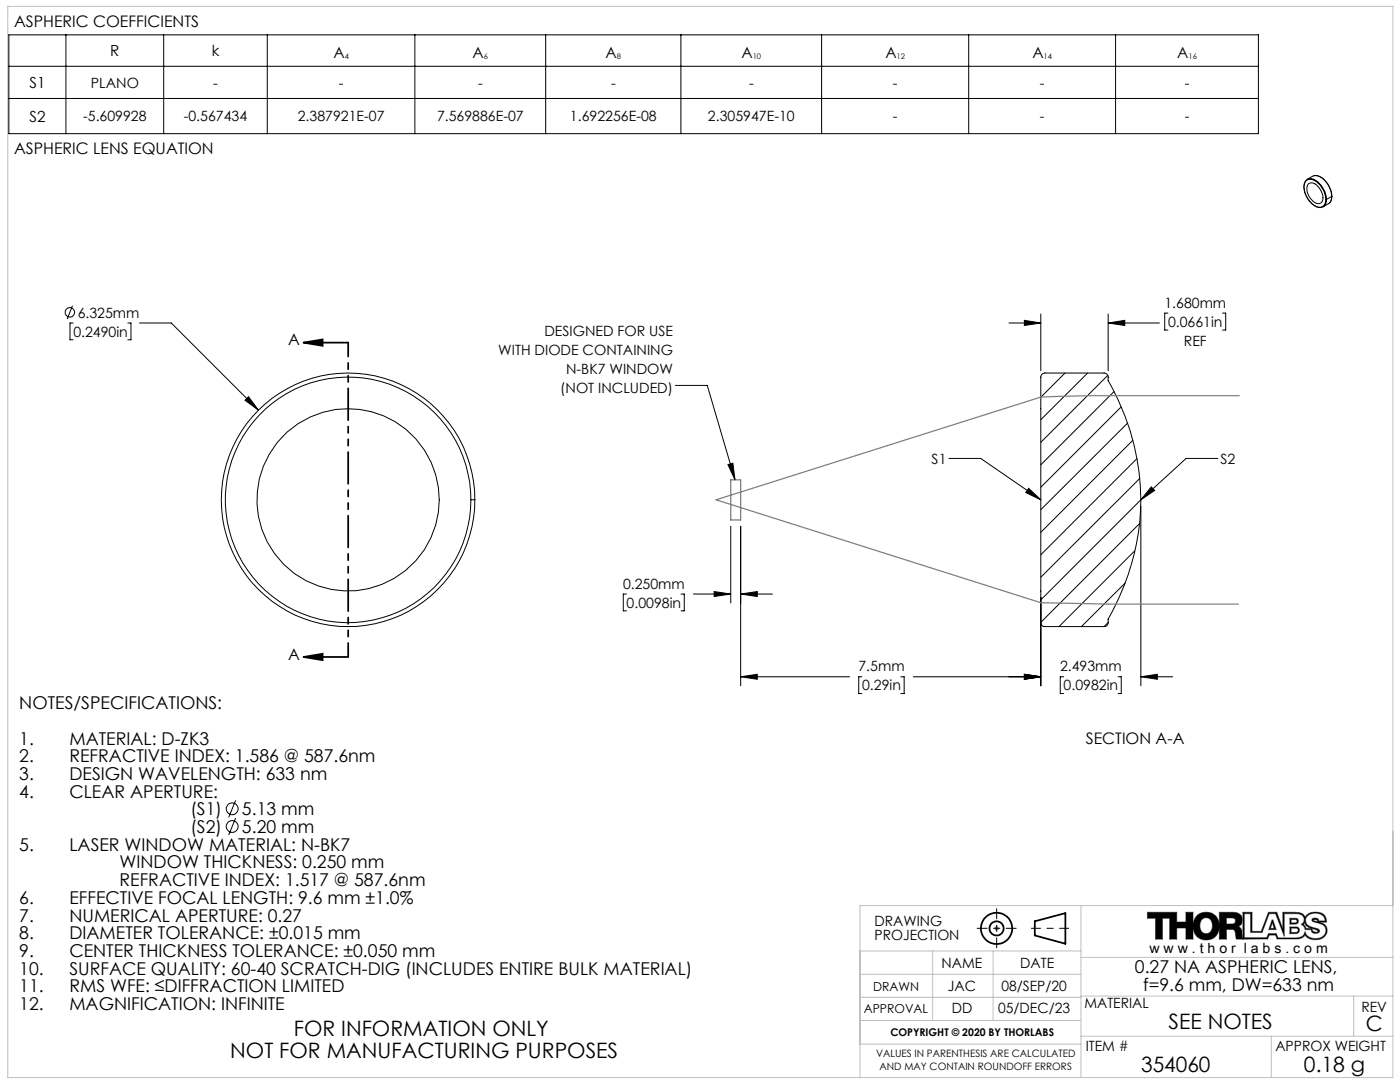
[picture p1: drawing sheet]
<svg xmlns="http://www.w3.org/2000/svg" width="279mm" height="216mm" viewBox="0 0 279 216" stroke-linecap="round" stroke-linejoin="round" font-family="sans-serif">
<g fill="none" stroke="#000" stroke-width=".35">
<path d="M60.6 68.4h8.9M60.6 68.4l3.8-.7v1.3zM60.6 131.1h8.9M60.6 131.1l3.8-.6v1.2zM206.5 183.8l6.1-1.6v6.1l-6.1-1.6z"/>
<circle cx="198.9" cy="185.2" r="3.1"/>
<circle cx="198.9" cy="185.2" r="1.4"/>
</g>
<g fill="none" stroke="#808080" stroke-width=".2">
<path d="M198.4 185.2h1M198.5 184.9l.7 .7M198.9 184.7v1M199.2 184.9l-.7 .7M229 182h5.8v2h1.9v-2h1.4v5.4h-1.4v-2.2h-1.9v2.2h-1.4v-4.2h-1.4v4.2h-1.4v-4.2h-1.6zM239.9 183.5a1.27 1.27 0 0 1 1.5-.2 1.27 1.27 0 0 1 .6 1.4 1.29 1.29 0 0 1-1.3 1.6 1.29 1.29 0 0 1-1.2-1.6l.1-.7zM240.7 187.6a2.83 2.83 0 0 1-2.6-2.3 2.83 2.83 0 0 1 1.6-3.1 2.72 2.72 0 0 1 3 .6 2.72 2.72 0 0 1 .5 3.1 2.41 2.41 0 0 1-2.5 1.7M244.8 183.2h1.1a.61 .61 0 0 1 .7 .5 .61 .61 0 0 1-.7 .7h-1.1zM247.1 184.9a1.53 1.53 0 0 0 .8-1.9 1.53 1.53 0 0 0-1.8-1h-2.8v5.4h1.5v-1.9h1a.94 .94 0 0 1 .8 1.2l.1 .7h1.3M247.1 184.9a2.41 2.41 0 0 1 .9 2.2M247.1 184.9h.1M248 182h1.9v3.8h1.8l1.5-3.8h1.6l1.2 3.4v-3.4h2.4a1.84 1.84 0 0 1 2.1 1 2.64 2.64 0 0 1 4-.2l.2 1.2h-1.5a1.7 1.7 0 0 1 1.7 1.5 1.7 1.7 0 0 1-1.3 1.9 2.63 2.63 0 0 1-3.1-.9 1.59 1.59 0 0 1-1.6 .9h-4l-.3-.8h-1.3l-.3 .8h-5z"/>
<path d="M248.3 182.3h1.3v3.8h2.3l1.4-3.8h1.3l1.7 4.5v-4.5h2.2a1.29 1.29 0 0 1 1.4 .4 1.29 1.29 0 0 1 .2 1.4l-.5 .4a1.09 1.09 0 0 1 .9 1h1.2a.92 .92 0 0 0 .7 .7 .92 .92 0 0 0 .9-.4l-.2-.4-1.5-.5a1.36 1.36 0 0 1-1-1.5 1.36 1.36 0 0 1 1.4-1.2 1.81 1.81 0 0 1 2.4 1.6h-1.2a.7 .7 0 0 0-.7-.6 .7 .7 0 0 0-.7 .5l.1 .1a5.7 5.7 0 0 1 2.5 1.2 1.69 1.69 0 0 1-.2 1.7 1.69 1.69 0 0 1-1.7 .6 1.84 1.84 0 0 1-2-1.4 1.6 1.6 0 0 1-1.9 1.2h-3.5l-.4-.8h-1.5l-.4 .8h-4.5zM253.9 183.6h.1l.7 1.9h-1.5zM253.9 184.1l.4 1.1h-.8zM257.4 183.2h1.2a.58 .58 0 0 1 .5 .6 .58 .58 0 0 1-.5 .6h-1.2zM257.4 185h1.3a.67 .67 0 0 1 .6 .6 .67 .67 0 0 1-.6 .7h-1.3zM257.7 183.5h1l.1 .5-.4 .1-.7 .1zM257.7 185.2h.9a.43 .43 0 0 1 .5 .4 .43 .43 0 0 1-.5 .5h-.9zM260.4 184a1.58 1.58 0 0 0 1.4 1.3h-1.2l-.1-.4-.4-.4zM261.9 185.3l1.1 .4a.63 .63 0 0 1-.7 .3 .63 .63 0 0 1-.4-.5zM262.1 183.6l.6-.1 .2 .4-.6-.1z"/>
</g>
<path d="M205.8 185.2h7.5" fill="none" stroke="#000" stroke-width=".2" stroke-dasharray="15.2 1.3 1.3 1.3" stroke-dashoffset="13.4"/>
<path d="M195 185.2h7.8M198.9 181.3v7.8" fill="none" stroke="#000" stroke-width=".2" stroke-dasharray="15.2 1.3 1.3 1.3" stroke-dashoffset="13.2"/>
<g fill="none" stroke="#c0c0c0" stroke-width=".2">
<path d="M1.6 1.3h276.4v213.7h-276.4zM171.6 189.8h44.1M171.6 199h44.1M171.6 194.4h44.1M186.1 189.8v13.8M198.2 189.8v13.8M215.7 198.8h62.3M215.7 180.7v34.3M215.7 191h62.3M270.2 198.8v8M278 180.7h-106.4v34.3M171.6 203.6h44.1"/>
<path d="M171.6 208.4h44.1M215.7 206.8h62.3M253.7 206.8v8.2"/>
</g>
<path d="M229 182h5.8v2h1.9v-2h1.4v5.4h-1.4v-2.2h-1.9v2.2h-1.4v-4.2h-1.4v4.2h-1.4v-4.2h-1.6zM238.9 182.6a2.76 2.76 0 0 1 4.4 1.4 2.76 2.76 0 0 1-3 3.5 2.86 2.86 0 0 1-2.2-2 2.86 2.86 0 0 1 .8-2.9zM240 183.4a1.76 1.76 0 0 0 .6 2.9 1.49 1.49 0 0 0 1.3-2.2 1.2 1.2 0 0 0-1.9-.7zM243.3 182h2.8a1.53 1.53 0 0 1 1.8 1 1.53 1.53 0 0 1-.8 1.9l.4 .2 .3 .5 .2 1.8h-1.3l-.2-1.5-.5-.4h-1.2v1.9h-1.5zM244.8 183.2v1.2h1.3l.4-.3 .1-.5-.3-.3zM248 182v5.4h5l.3-.8h1.3l.3 .8h4.1a1.74 1.74 0 0 0 1.5-.9 2.66 2.66 0 0 0 3.8 .4 1.64 1.64 0 0 0 .5-1.8 1.64 1.64 0 0 0-1.6-1.1h1.5a1.88 1.88 0 0 0-2.3-2 2.15 2.15 0 0 0-1.9 1 1.74 1.74 0 0 0-2-1h-2.5v3.4l-1.2-3.4h-1.6l-1.5 3.8h-1.8v-3.8zM260.4 184a1.58 1.58 0 0 0 1.4 1.3h-1.2l-.2-.6a.23 .23 0 0 1-.3-.3 .23 .23 0 0 1 .3-.2zM248.3 182.3h1.3v3.8h2.3l1.4-3.8h1.3l1.7 4.5v-4.5h2.2a1.37 1.37 0 0 1 1.8 1.2l-.2 .6-.5 .4 .7 .4 .2 .6h1.2l.1 .5 .4 .2h.8l.3-.3a.62 .62 0 0 0-.7-.7h-.1a2.13 2.13 0 0 1-1.9-1.3 1.61 1.61 0 0 1 1.9-1.7 1.67 1.67 0 0 1 1.9 1.6h-1.2l-.1-.4-.4-.2-.7 .1a.42 .42 0 0 0-.1 .5 .42 .42 0 0 0 .5 .2l.3 .1a1.83 1.83 0 0 1 1.9 1.4 1.83 1.83 0 0 1-2.2 1.8 1.82 1.82 0 0 1-1.9-1.4 1.54 1.54 0 0 1-1.9 1.2h-3.5l-.4-.8h-1.5l-.4 .8h-4.5zM261.9 185.3l.7 .2a.34 .34 0 0 1 .4 .4l-.5 .1-.5-.2zM262.1 183.6h.8a.2 .2 0 0 1 0 .3 .2 .2 0 0 1-.3-.1zM253.9 184.1l-.4 1.1h.8zM253.9 183.6h.1l.7 1.9h-1.5zM257.4 183.2l1.5 .1 .2 .3-.1 .5-.4 .3h-1.2zM257.7 183.5v.6h.9l.2-.1 .1-.3-.3-.2zM257.4 185l1.7 .1 .2 .4v.4l-.6 .4h-1.3zM257.7 185.2v.9h1l.4-.3-.1-.5-.2-.1z" fill-rule="evenodd" fill="#000"/>
<g fill="none" stroke="#000" stroke-width=".2">
<path d="M1.8 6.9h249.3v19.8h-249.3zM1.8 13.2h249.3M1.8 19.6h249.3M13.2 6.9v19.8M32.7 6.9v19.8M53.3 6.9v19.8M82.8 6.9v19.8M108.9 6.9v19.8M135.9 6.9v19.8M164 6.9v19.8M193.3 6.9v19.8M222.6 6.9v19.8"/>
<path d="M260.6 36a1.85 1.85 0 0 1 2.6 .5 4 4 0 0 1 1.2 4.4 1.57 1.57 0 0 1-2.4-.1 4.2 4.2 0 0 1-1.5-4.5zM260.7 36a1.96 1.96 0 0 1 2.6 .8 3.6 3.6 0 0 1 .9 4.2 1.7 1.7 0 0 1-2.4-.4 4.1 4.1 0 0 1-1.3-4.3zM261.2 36.7a1.53 1.53 0 0 1 2 .7 2.55 2.55 0 0 1 .6 3 1.24 1.24 0 0 1-1.9-.4 2.64 2.64 0 0 1-.7-3.3zM262.3 35.1a3.2 3.2 0 0 1 3 2.2l.4 1.4a2.05 2.05 0 0 1-.3 1.8M262.3 35.1l-1.4 .7M262.3 35.1a3.4 3.4 0 0 1 3.2 2.5 2.78 2.78 0 0 1-.1 2.9M265.4 40.5l-1.3 .8M14.5 61l-1.1 2.7M14.6 64.5h-.6v3.3h.6M25.5 64.5h.6v3.3h-.6M27.8 64.5h6.4l17.4 17.3M48.9 79.9l.7-.7 2 2.6z"/>
<path d="M134.8 76.9h6.3l5.6 18.8M201.4 64.5h6.3M204.4 63.9l3.3 .6-3.3 .4zM207.7 62.7v11.3M212.5 74.4l-4.8 4.9M217.1 74.4l-9.4 9.3M221.1 74.9l-13.4 13.4M221.2 62.7v11.3M221.2 64.5h10.2M221.2 64.5l3.3-.6v1zM222.3 78.1l-14.6 14.6M233.1 62.5h-.7v3.4h.7"/>
<path d="M244 62.5h.6v3.4h-.6M145.3 92.7l1-.3 .4 3.3zM189.4 91.5h6.3l12 8.2M205.3 97.4l2.4 2.3-3-1.4zM207.7 99.7v-24.5a.85 .85 0 0 1 .8-.8h11.8a.85 .85 0 0 1 .9 .8 3 3 0 0 0 .6 2 47.9 47.9 0 0 1 5.9 22.5M207.7 99.7v37.1M223.8 81.2l-16.1 16M225 84.4l-17.3 17.3M226.1 87.8l-18.4 18.4M226.9 91.5l-19.2 19.2M227.5 95.5l-19.8 19.7M227.7 99.7l-20 20"/>
<path d="M227.7 99.7a49 49 0 0 1-6.5 23.8v.7M229.8 97.2l.6 .7-2.7 1.8zM243.1 91.5h-6.4l-9 8.2M125 118.5h-.6v3.4h.6M135.9 118.5h.7v3.4h-.7M138.4 118.5h7.4M142.5 118l3.3 .5-3.3 .5zM145.8 105v15.3M147.8 118.5l3.3-.5v1zM147.8 105v31.8M147.8 118.5h6.4M224.5 116.3l-8.7 8.7"/>
<path d="M226.4 109.9l-15.1 15.1M227.4 104.5l-19.7 19.7M227.7 101v35.8M147.8 135l3.3-.5v1zM147.8 135h21.7M172 135h-.6v3.4h.6M179.8 135h.6v3.4h-.6M182.3 135h25.4M204.4 134.5l3.3 .5-3.3 .5zM207.7 124.2a.78 .78 0 0 0 .8 .8h11.8M212.3 135h-.7v3.4h.7M221.2 124.2l-.9 .8"/>
<path d="M221.2 124.2a.78 .78 0 0 1-.9 .8M223.1 135h.7v3.4h-.7M227.7 135h6.3M227.7 135l3.3-.5v1zM47 159.7l-1.4 3.4M47 163.2l-1.4 3.4"/>
<circle cx="14" cy="62.3" r=".94"/>
<circle cx="69.5" cy="99.7" r="25.3"/>
<circle cx="69.5" cy="99.7" r="18.2"/>
<circle cx="69.5" cy="99.7" r="24.5"/>
<circle cx="46.3" cy="164.9" r="1.18"/>
<circle cx="46.3" cy="161.4" r="1.18"/>
</g>
<path d="M264.7 39.8h-.1M265.8 39.2l-1.1 .6M265.8 39.1v.1M94.8 99.7h-.8" fill="none" stroke="#000" stroke-width=".2" stroke-dasharray="6.3 1.3 1.3 1.3 1.3 1.3"/>
<path d="M247.3 79h-29.5l-10.1 .2-64.8 20.5 64.8 20.6 13.5 .2h26M145.8 95.7h2v8.1h-2z" fill="none" stroke="#808080" stroke-width=".25"/>
<path d="M69.5 68.3v62.8" fill="none" stroke="#000" stroke-width=".35" stroke-dasharray="6.3 1.3 1.3 1.3 1.3 1.3" stroke-dashoffset="3.6"/>
<g fill="#000">
<path d="M60.6 68.4l3.8-.7v1.3zM60.6 131.1l3.8-.6v1.2z"/>
<path d="M49.6 79.2l-.7 .7 2.7 1.9zM221.2 64.5l3.3-.6v1zM204.4 63.9l3.3 .6-3.3 .4zM227.7 135l3.3-.5v1zM204.4 134.5l3.3 .5-3.3 .5zM147.8 135l3.3-.5v1zM204.4 134.5l3.3 .5-3.3 .5zM142.5 118l3.3 .5-3.3 .5zM147.8 118.5l3.3-.5v1z"/>
<path d="M229.8 97.2l.6 .7-2.7 1.8zM205.3 97.4l2.4 2.3-3-1.4zM145.3 92.7l1-.3 .4 3.3z"/>
</g>
<g font-size="4.2">
<text x="58.6" y="206.8">FOR INFORMATION ONLY</text>
<text x="233.2" y="205.2">SEE NOTES</text>
<text x="272.6" y="205.8">C</text>
<text x="45.9" y="211">NOT FOR MANUFACTURING PURPOSES</text>
<text x="227.7" y="213.9">354060</text>
<text x="260.2" y="213.9">0.18 g</text>
</g>
<g font-size="3.5">
<text x="3.9" y="141.5">NOTES/SPECIFICATIONS:</text>
<text x="3.9" y="148.6">1.</text>
<text x="13.9" y="148.6">MATERIAL: D-ZK3</text>
<text x="3.9" y="152.1">2.</text>
<text x="3.9" y="155.7">3.</text>
<text x="13.9" y="152.1">REFRACTIVE INDEX: 1.586 @ 587.6nm</text>
<text x="13.9" y="155.7">DESIGN WAVELENGTH: 633 nm</text>
<text x="3.9" y="159.2">4.</text>
<text x="13.9" y="159.2">CLEAR APERTURE:</text>
<text x="38" y="162.7">(S1)</text>
<text x="38" y="166.2">(S2)</text>
<text x="48.3" y="162.7">5.13 mm</text>
<text x="48.3" y="166.2">5.20 mm</text>
<text x="3.9" y="169.8">5.</text>
<text x="13.9" y="169.8">LASER WINDOW MATERIAL: N-BK7</text>
<text x="23.9" y="173.3">WINDOW THICKNESS: 0.250 mm</text>
<text x="23.9" y="176.8">REFRACTIVE INDEX: 1.517 @ 587.6nm</text>
<text x="3.8" y="180.3">6.</text>
<text x="3.8" y="183.9">7.</text>
<text x="13.9" y="180.3">EFFECTIVE FOCAL LENGTH: 9.6 mm ±1.0%</text>
<text x="13.9" y="183.9">NUMERICAL APERTURE: 0.27</text>
<text x="3.8" y="187.4">8.</text>
<text x="3.8" y="190.9">9.</text>
<text x="13.9" y="187.4">DIAMETER TOLERANCE: ±0.015 mm</text>
<text x="13.9" y="190.9">CENTER THICKNESS TOLERANCE: ±0.050 mm</text>
<text x="3.8" y="194.5">10.</text>
<text x="3.8" y="198">11.</text>
<text x="13.9" y="194.5">SURFACE QUALITY: 60-40 SCRATCH-DIG (INCLUDES ENTIRE BULK MATERIAL)</text>
<text x="13.9" y="198">RMS WFE: ≤DIFFRACTION LIMITED</text>
<text x="226.5" y="194.2">0.27 NA ASPHERIC LENS,</text>
<text x="228.1" y="197.7">f=9.6 mm, DW=633 nm</text>
<text x="3.8" y="201.5">12.</text>
<text x="13.9" y="201.5">MAGNIFICATION: INFINITE</text>
</g>
<g font-size="3.2">
<text x="2.8" y="5.5">ASPHERIC COEFFICIENTS</text>
<text x="2.8" y="30.7">ASPHERIC LENS EQUATION</text>
<text x="57.5" y="68.9">A</text>
<text x="57.5" y="131.7">A</text>
<text x="216.7" y="148.5">SECTION A-A</text>
</g>
<g font-size="3">
<text x="22" y="11.2">R</text>
<text x="42.2" y="11.2">k</text>
<text x="66.5" y="11.5">A</text>
<text x="94.3" y="11.5">A</text>
<text x="120.9" y="11.5">A</text>
<text x="148" y="11.5">A</text>
<text x="176.7" y="11.5">A</text>
<text x="206" y="11.5">A</text>
<text x="234.9" y="11.5">A</text>
<text x="5.9" y="17.5">S1</text>
<text x="5.9" y="24.2">S2</text>
</g>
<g font-size="2.8">
<text x="18.1" y="17.5">PLANO</text>
<text x="42.5" y="17.5">-</text>
<text x="67.6" y="17.5">-</text>
<text x="95.4" y="17.5">-</text>
<text x="121.9" y="17.5">-</text>
<text x="149.5" y="17.5">-</text>
<text x="178.2" y="17.5">-</text>
<text x="207.5" y="17.5">-</text>
<text x="236.4" y="17.5">-</text>
<text x="16.6" y="24.2">-5.609928</text>
<text x="36.7" y="24.2">-0.567434</text>
<text x="59.4" y="24.2">2.387921E-07</text>
<text x="87.2" y="24.2">7.569886E-07</text>
<text x="113.8" y="24.2">1.692256E-08</text>
<text x="141.3" y="24.2">2.305947E-10</text>
<text x="178.2" y="24.2">-</text>
<text x="207.5" y="24.2">-</text>
<text x="236.4" y="24.2">-</text>
<text x="15.5" y="63.4">6.325mm</text>
<text x="232.4" y="61.4">1.680mm</text>
<text x="233.1" y="65.2">0.0661in</text>
<text x="14.6" y="67.2">0.2490in</text>
<text x="99.4" y="70.8">WITH DIODE CONTAINING</text>
<text x="108.6" y="67">DESIGNED FOR USE</text>
<text x="236.3" y="69">REF</text>
<text x="113" y="74.7">N-BK7 WINDOW</text>
<text x="111.8" y="78.5">(NOT INCLUDED)</text>
<text x="185.9" y="92.5">S1</text>
<text x="243.6" y="92.5">S2</text>
<text x="124.3" y="117.5">0.250mm</text>
<text x="125.1" y="121.3">0.0098in</text>
<text x="171.3" y="134">7.5mm</text>
<text x="172.1" y="137.8">0.29in</text>
<text x="211.6" y="134">2.493mm</text>
<text x="212.3" y="137.8">0.0982in</text>
<text x="174.5" y="184.8">DRAWING</text>
<text x="174.5" y="187.6">PROJECTION</text>
<text x="229.4" y="190.2">w w w . t h o r l a b s . c o m</text>
<text x="187.9" y="193.2">NAME</text>
<text x="189.2" y="197.7">JAC</text>
<text x="199.9" y="197.7">08/SEP/20</text>
<text x="203.6" y="193.2">DATE</text>
<text x="189.9" y="202.2">DD</text>
<text x="199.2" y="202.2">05/DEC/23</text>
<text x="216.4" y="201.2">MATERIAL</text>
<text x="271.7" y="201.8">REV</text>
<text x="216.7" y="209.7">ITEM #</text>
<text x="254.5" y="209.7">APPROX WEIGHT</text>
</g>
<g font-size="2.5">
<text x="174.2" y="197.7">DRAWN</text>
<text x="172.4" y="202.2">APPROVAL</text>
</g>
<text font-size="2.1" x="177.7" y="206.8">COPYRIGHT © 2020 BY THORLABS</text>
<g font-size="2">
<text x="174.8" y="211">VALUES IN PARENTHESIS ARE CALCULATED</text>
<text x="175.5" y="213.5">AND MAY CONTAIN ROUNDOFF ERRORS</text>
</g>
<g font-size="1.5">
<text x="68.8" y="11.8">4</text>
<text x="96.6" y="11.8">6</text>
<text x="123.1" y="11.8">8</text>
<text x="150.2" y="11.8">10</text>
<text x="178.9" y="11.8">12</text>
<text x="208.3" y="11.8">14</text>
<text x="237.2" y="11.8">16</text>
</g>
</svg>
